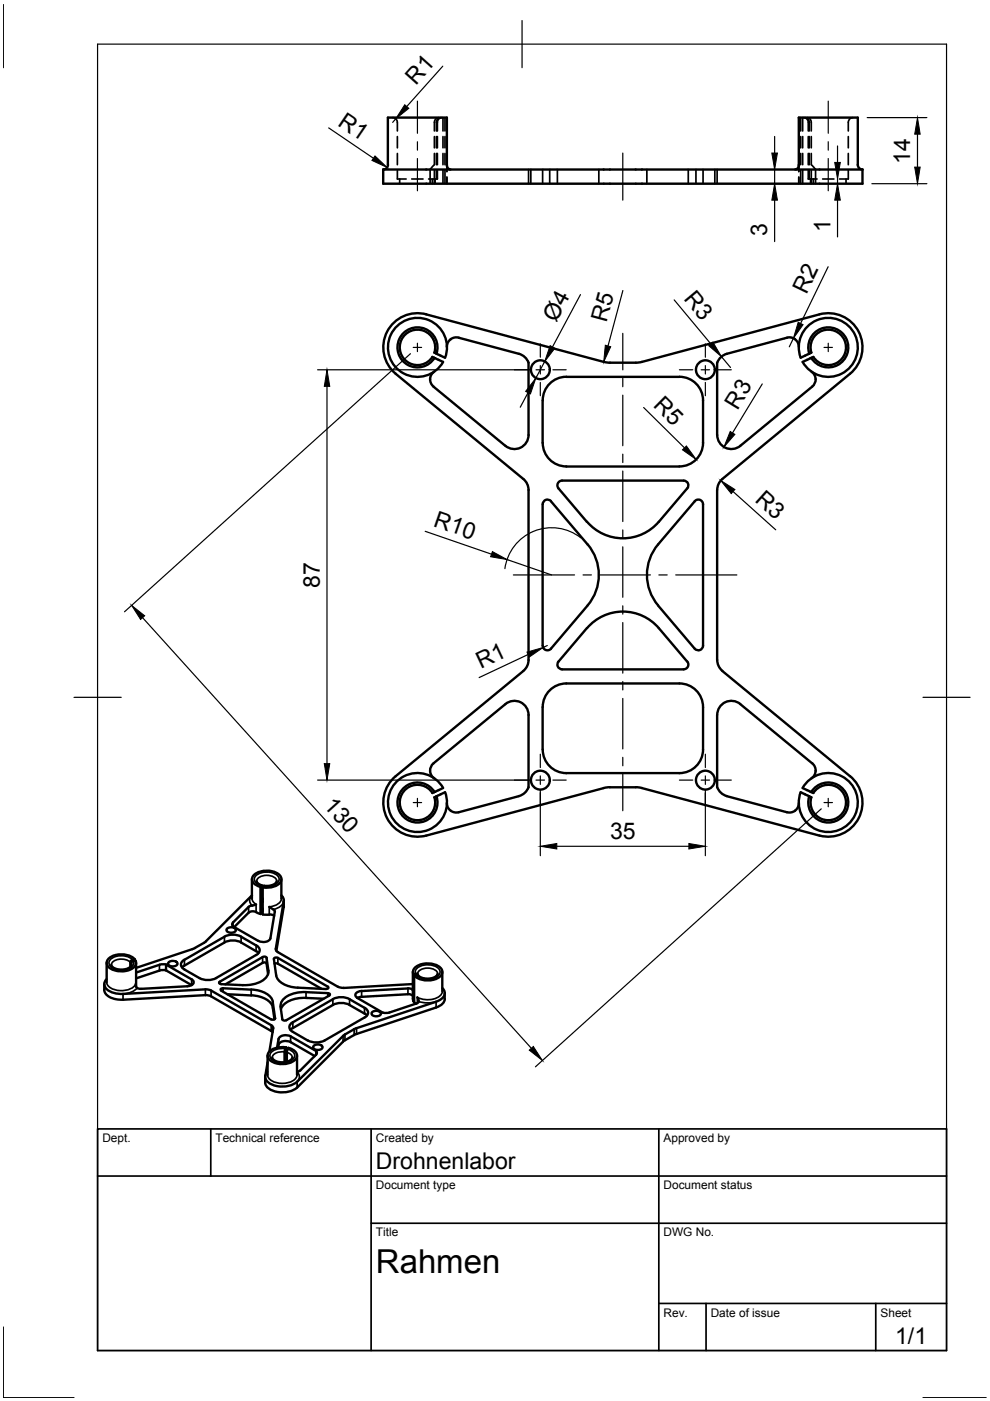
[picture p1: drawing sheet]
<svg xmlns="http://www.w3.org/2000/svg" width="210mm" height="297mm" viewBox="0 0 210 297" stroke-linecap="round" stroke-linejoin="round" font-family="sans-serif">
<!-- layer: Verdeckt -->
<g fill="none" stroke="#000" stroke-width=".36">
<path d="M83.3 24.9a1 1 0 0 1 1 1v1.9M84.3 36.1v1.9h1.8M84.3 29v2.3M84.3 32.5v2.4M84.7 38v.9M87.3 38h2.4M91.7 38v.9M92.1 34.9l-.9 1v3M92.1 38v.9M92.1 29v2.3M92.1 32.5v2.4M92.1 36.1v1.9"/>
<path d="M92.3 38v.9M92.5 29v2.3M92.5 32.5v2.4M92.5 36.1v1.9M92.7 36.1v1.9h-1.8M92.7 29v2.3M92.7 32.5v2.4M93 24.9l-.5 .2-.4 .6v2.1M93.4 24.9l-.5 .2-.3 .4-.1 2.3M93.8 24.9a1 1 0 0 0-1.1 1v1.9M93.9 24.9v2.9M93.9 29v2.3"/>
<path d="M93.9 32.5v2.4M93.9 36.1v2.8M94.3 24.9v2.9M94.3 29v2.3M94.3 32.5v2.4M94.3 36.1v2.8M94.7 35v1.4M94.7 37.5v1.4M112.1 35.9v3M112.6 35.9v3M115 35.9v3M116.6 35.9v3"/>
<path d="M118.2 35.9v3M127 35.9v3M137.1 35.9v3M145.9 35.9v3M147.6 35.9v3M149.1 35.9v3M151.6 35.9v3M152 35.9v3M169.4 35v1.4M169.4 37.5v1.4M169.8 24.9v2.9M169.8 29v2.3"/>
<path d="M169.8 32.5v2.4M169.8 36.1v2.8M170.2 24.9v2.9M170.2 29v2.3M170.2 32.5v2.4M170.2 36.1v2.8M170.4 24.9a1 1 0 0 1 1 1v1.9M170.7 24.9l.5 .2 .3 .4 .1 2.3M171.1 24.9l.5 .2 .4 .6v2.1M171.4 36.1v1.9h1.8M171.4 29v2.3M171.4 32.5v2.4"/>
<path d="M171.6 29v2.3M171.6 32.5v2.4M171.6 36.1v1.9M171.9 38v.9M172 29v2.3M172 32.5v2.4M172 36.1v2.8M172 34.9l.9 1v3M172.5 38v.9M174.4 38h2.4M179.4 38v.9M179.9 36.1v1.9h-1.9"/>
<path d="M179.9 29v2.3M179.9 32.5v2.4M180.9 24.9a1 1 0 0 0-1 1v1.9"/>
</g>
<!-- layer: Sichtbar -->
<g fill="none" stroke="#000" stroke-width=".51">
<path d="M81.2 35.9v3h101.7v-3M81.2 35.9h101.7M94.7 34.9l.2 .7 .6 .3M94.7 35v-10.1h-12.5l.1 10a1.01 1.01 0 0 1-1 1M169.4 34.9l-.2 .7-.6 .3M169.4 35v-10.1h12.5v10a1.01 1.01 0 0 0 1 1M91.7 75.7l.4 .2M92.1 78.8l-.7 .7-.2 .9M92.1 74.8l2.2 1M92.1 74.8a3.8 3.8 0 0 0-4.1-4.9 3.8 3.8 0 0 0-2.7 5.8 3.8 3.8 0 0 0 6.4 0M92.1 75.9l1.8 .8M92.5 75a4.2 4.2 0 0 0-4.5-5.6 4.2 4.2 0 0 0-3.1 6.5 4.2 4.2 0 0 0 7.2 0"/>
<path d="M94.4 75.8a6.3 6.3 0 0 0-6.6-8.4 6.3 6.3 0 0 0-4.5 9.7 6.3 6.3 0 0 0 10.7-.4M95.5 71.9l-.6 .8-.2 .9M95.5 71.9l.7-.3h1.1l12.7 3.4 .9 .4 .7 .7 .5 .8v15.3a3 3 0 0 1-1.8 2.7 3 3 0 0 1-3.1-.4l-15.3-12.5M154.1 75l-1.2 .7-.8 1.2-.1 15.3a3 3 0 0 0 1.8 2.7 3 3 0 0 0 3.2-.4l15.2-12.5M168.6 71.9l.6 .8 .2 .9M168.6 71.9l-1-.4-.7 .1-12.8 3.4M171.6 75a4.2 4.2 0 0 1 4.6-5.6 4.2 4.2 0 0 1 3 6.5 4.2 4.2 0 0 1-7.2 0M172 74.8l-2.2 1a6.3 6.3 0 0 1 6.6-8.3 6.3 6.3 0 0 1 4.4 9.7 6.3 6.3 0 0 1-10.6-.5l1.8-.8M172 74.8a3.8 3.8 0 0 1 4.1-4.9 3.8 3.8 0 0 1 2.7 5.8 3.8 3.8 0 0 1-6.3 0l-.5 .2M172 78.8l.7 .7 .2 .9M91.2 80.4l.3 1 .4 .6M115 84.9v9"/>
<path d="M115.1 84.9a5 5 0 0 1 5-5h23.9a5 5 0 0 1 5.1 5v9a5 5 0 0 1-5 5h-24a5 5 0 0 1-5-5M172.9 80.4l-.1 .7-.6 .9M111 101.6l-27.1-22.4a7.2 7.2 0 0 1-1.8-8.9 7.2 7.2 0 0 1 8.3-3.6l37.9 10.1 6.5 .1 1.3-.2 37.6-10.1a7.2 7.2 0 0 1 8.4 3.7 7.2 7.2 0 0 1-1.9 8.9l-27 22.4a3 3 0 0 0-1.1 2.3l-.1 36a3.1 3.1 0 0 0 1.2 2.3M111 101.6a3 3 0 0 1 1.1 2.3v36a3 3 0 0 1-1.1 2.3M115 106.9v30M115.1 106.9a1.01 1.01 0 0 1 .6-.9 1.01 1.01 0 0 1 1.1 .3l7.8 9.1M119.2 101.9h25.7M119.2 101.9a1.01 1.01 0 0 0-.9 .6 1.01 1.01 0 0 0 .1 1.1l6 7M124.6 115.4a10 10 0 0 1 0 13l-7.8 9.1M139.5 115.4l7.8-9.1a1.01 1.01 0 0 1 1.1-.3 1.01 1.01 0 0 1 .7 .9v30a1.01 1.01 0 0 1-.7 .9 1.01 1.01 0 0 1-1.1-.3M139.5 115.4a10 10 0 0 0 0 13l7.8 9.1M139.7 110.6a10 10 0 0 1-15.2 0"/>
<path d="M144.9 101.9a1.01 1.01 0 0 1 1 .6 1.01 1.01 0 0 1-.2 1.1l-6 7M115.1 136.9a1.01 1.01 0 0 0 .6 .9 1.01 1.01 0 0 0 1.1-.3M124.4 133.2l-6 7a1.01 1.01 0 0 0-.1 1.1 1.01 1.01 0 0 0 .9 .6M139.7 133.2l6 7a1.01 1.01 0 0 1 .2 1.1 1.01 1.01 0 0 1-1 .6M139.7 133.2a10 10 0 0 0-15.2 0M111 142.3l-27.1 22.3M115 149.9v9M115.1 149.9a5 5 0 0 1 5-5h24a5 5 0 0 1 5 5v9a5 5 0 0 1-5 5h-24a5 5 0 0 1-5-5M119.2 141.9h25.7M153.1 142.3l27.1 22.3M91.7 168.1a3.8 3.8 0 0 0-6.4 0 3.8 3.8 0 0 0 2.7 5.8 3.8 3.8 0 0 0 4.1-4.9M92.1 165l-.6-.6-.3-.9a2.06 2.06 0 0 1 .7-1.7l15.3-12.5a2.99 2.99 0 0 1 3.1-.4 2.99 2.99 0 0 1 1.8 2.7v15.3l-.8 1.2-1.3 .7"/>
<path d="M92.1 167.9l-.4 .2M92.1 167.9a4.2 4.2 0 0 0-7.2 0 4.2 4.2 0 0 0 3.1 6.5 4.2 4.2 0 0 0 4.5-5.6M92.5 168.8l-.4 .3M93.9 167.1l-1.8 .8M94 167.1a6.3 6.3 0 0 0-10.7-.4 6.3 6.3 0 0 0 4.5 9.7 6.3 6.3 0 0 0 6.6-8.4M94.3 168l-1.8 .8M94.7 170.3l.2 .8 .6 .8M110 168.8l-12.7 3.4-.8 .1-1-.4M154.1 168.8l12.8 3.4h1l.7-.3M169.4 170.3l-.2 .8-.6 .8M172 167.9l-1.8-.8a6.3 6.3 0 0 1 10.5-.5 6.3 6.3 0 0 1-3.8 9.7 6.3 6.3 0 0 1-7.4-7.4l.3-.9 1.8 .8M172 167.9l.5 .2a3.8 3.8 0 0 1 6.3 0 3.8 3.8 0 0 1-2.7 5.8 3.8 3.8 0 0 1-4.1-4.9l-.4-.2"/>
<path d="M172 167.9a4.2 4.2 0 0 1 7.2 0 4.2 4.2 0 0 1-3 6.5 4.2 4.2 0 0 1-4.6-5.6M172.9 163.4l-.2 .9-.7 .7M172.9 163.4l-.2-1-.5-.6-15.2-12.5a2.98 2.98 0 0 0-3.2-.4 2.98 2.98 0 0 0-1.7 2.7l-.1 15.3 .9 1.2 1.2 .7M180.2 164.6a7.3 7.3 0 0 1 1.9 8.9 7.3 7.3 0 0 1-8.4 3.7l-37.9-10.2-6.5-.1-1.3 .2-37.6 10.1a7.3 7.3 0 0 1-8.3-3.7 7.3 7.3 0 0 1 1.8-8.9M48.1 197a1.25 1.25 0 0 1 1.9 .2 1.16 1.16 0 0 1-2 0zM49.3 196.4l5.5 3.1M49.4 195.6l-.2 .5 .2 .3M52.7 192.3l-3.3 3.3M52.7 193.5l-3 3.1M53.4 189.9l-9.7 9.7-2.4 1.4M53.4 186.4v4.1M53.4 189.9h.1"/>
<path d="M54.3 191.8l-1.6 .5M54.3 193.4l-.8-.2-.8 .3M54.3 193.4l1 .4M54.4 186.8l.2 .5 .9 .4M55.2 188l.3-.3 .2 5.4-.5 .7M55.2 188v5.8M55.3 188a1.99 1.99 0 0 1-1.8-1.8 3.1 3.1 0 0 1 3.4-1.6 2.47 2.47 0 0 1 2.8 1.9 2.6 2.6 0 0 1-2.6 1.7l-1.4-.1M55.6 192.7h.1M55.7 188.2v5.7h1.7l.7 .3M55.7 190.6h-.1M55.7 190.7l-.1 .1M55.7 191.2h-.1"/>
<path d="M57.1 192.3l.9 .5M57.3 199a1.87 1.87 0 0 1-2.5 .5M58 192.8l.3 .5-1 5.7M58.7 186.8l-.2 .4-.5 .3-1.1 .3h-.9l-.3 .4M59.7 186.4v4.1M59.7 189.9a1.32 1.32 0 0 1 .4 1.2l-1.6 10.1 .1 .4 13 7.6M60.2 190.9v1.4l-1.6 9.3M22.1 208.7a2.53 2.53 0 0 0 2.5 3.2l1.5 .1 17.4-1M22.6 207.6a1.46 1.46 0 0 0 .5 2.5l1 .4 2 .2 17.5-.9 .9 .1 13.3 7.7 .1 .4-.8 4.9M22.6 204.2v4M23.6 204.6l.5 .6 1.3 .4 1.6-.2 .5-.3 .4-.5M28.6 203.4a4.3 4.3 0 0 0-5.7 0 1.51 1.51 0 0 0 1.2 2.3 4.1 4.1 0 0 0 4.7-1.1l-.1-.9"/>
<path d="M28.6 203.7v-.3l-.9 .3-.1 1.3M28.8 203.7l-.9 .3-.1 .8M28.9 204.2v5M35.2 205.7l5.4 3.2M35.2 204.5l5.4 3.1M35.2 204.5v1.2M35.2 205.7l-1.4 .1-4.9 1.6M35.2 204.5h-1.4l-4.9 1.7M35.7 204.1a1.25 1.25 0 0 1 1.9 .2 1.16 1.16 0 0 1-2 0zM39.1 205.5l3.2 1.9a3.9 3.9 0 0 0 3.5 0M40.6 207.6a.66 .66 0 0 1 .5 .7 .66 .66 0 0 1-.6 .6l-.8 .2-9.8 .6a.87 .87 0 0 1-1-.4l-.1-.7M41.3 201l-12.4 4.2"/>
<path d="M43.6 211l1.2 .2 13 7.6M46.9 210l10.6 6.1M46.9 208.7l4.6 .2M48.2 210.8l5.1 .3M53.3 209.8l-6-.3-.5 .2 .1 .3M53.3 211a5.3 5.3 0 0 1 4.4 2.2l.2 .5M53.3 209.8a5.3 5.3 0 0 1 4.4 2.1l.2 .5M54.3 200.4l-3.2-1.8a3.8 3.8 0 0 0-3.5 0l-8.5 4.9a1.08 1.08 0 0 0-.7 1 1.08 1.08 0 0 0 .7 1M54.3 201.7l-3.2-1.9a3.8 3.8 0 0 0-3.5 0l-9 5.3M54.3 202.5l-8.5 4.9M54.3 201.7l.5 .4M54.3 200.4a1.08 1.08 0 0 1 .8 1.1 1.08 1.08 0 0 1-.8 1"/>
<path d="M55.7 202.9l-9.1 5.3-.1 .3 .4 .1M55.7 204.2l-7.9 4.5M55.7 204.1h.5l.3 .2M55.7 202.9l.5-.1 .3 .3M56.5 203.1l.4 2.6a2.9 2.9 0 0 1-2.4 2.8l-1.7 .3-1.3 .1M56.5 204.3l.3 2.2M57.8 213.7l.4 2.4M57.8 212.4l.5 3.5M58.3 215.9l-.2 .3-.6-.1M58.9 203.1l10.7 6.2-.1 .3-.4 .1-6-.3a5.3 5.3 0 0 1-4.4-2.1l-.6-4M58.9 204.3l9.2 5.3M58.9 204.3h-.7"/>
<path d="M58.9 203.1l-.5-.1-.3 .3M59.5 213.5l.4 2.6M64.9 210.4l4.6 .2 .3 .1 .2 .2-9.3 5.4-.5 .1-.3-.3M64.9 211.6l3.7 .2M64.9 210.3a6 6 0 0 0-5.1 1.9l-.3 1.3M64.9 211.6a6.1 6.1 0 0 0-5.1 1.8l-.2 .5M70.6 211.8a3.9 3.9 0 0 1 3.5 0M70.6 211.9l-8.5 4.8a1.08 1.08 0 0 0-.8 1.1 1.08 1.08 0 0 0 .8 1l3.2 1.8M71.6 209.2l1.2 .2M74.1 211.9l3.2 1.8M75.1 219.4l-2.4 1.4M75.1 218.2l-2.4 1.4-9.7 9.8a5.3 5.3 0 0 1-6.4-.1l-.4-.8v-.4"/>
<path d="M75.6 218l-.5 .2M75.8 211.6l5.4 3.1M76.7 210.1l-.4 .1a.75 .75 0 0 0-.9 .5 .75 .75 0 0 0 .4 .9M76.7 211.3l-.9 .3M77.3 215.7l-8.5 4.9a3.9 3.9 0 0 1-3.5 0M77.3 214.9l-3.2-1.8a3.8 3.8 0 0 0-3.5 0l-9 5.3M77.3 214.9l.5 .4M77.3 213.7a1.08 1.08 0 0 1 .7 1 1.08 1.08 0 0 1-.7 1M78.8 214.7a1.25 1.25 0 0 1 2 .2 1.16 1.16 0 0 1-2 0zM86.5 209.6l-9.8 .5M86.5 209.6l.8 .1M87.3 209.7l.2 .1"/>
<path d="M87.5 206.1v5.7M87.5 208.6l-14.7 .9M87.5 211.2l-.4-.3-.6-.1-9.8 .5M87.6 211.8l.1 .5M87.7 206.5a1.52 1.52 0 0 1 1.3-2 4.2 4.2 0 0 1 4.6 .9 1.41 1.41 0 0 1-1 2.1 4.4 4.4 0 0 1-4.8-.7M87.8 206.8v5.7l.3 .3M88.3 212.8l-5.7 1.9h-1.4M88.5 211.5l.3 .6a.51 .51 0 0 1-.5 .7M88.5 206.5l.1 .1M88.6 206.8l-.3-.4-.7 .1v5.8l.2-.1M92.5 213.6l-17.4 5.8M92.5 212.4l-16.9 5.6"/>
<path d="M92.8 206.5l-.3 .4-.4 .3-1.3 .3-1.2-.2-1.1-.6-.7 .1M93.8 206.1v4.1M93.8 209.5a1.46 1.46 0 0 1-.4 2.4l-.9 .5M94.3 210.6v1.2M94.3 211.8a2.23 2.23 0 0 1-1.8 1.8M56.7 223.8v4.1M56.7 225.2l-.5 2.9M57.7 224.2l.2 .4 .4 .3 1.3 .3 1.6-.2 .6-.4 .2-.4M59.1 221.5l-.1 .6M59.1 220.3l-.4 1.8M59.1 220.3a1.87 1.87 0 0 1 2.5-.6l5.4 3.1M59.1 221.5a1.87 1.87 0 0 1 2.5-.5l5.1 2.9"/>
<path d="M60.7 222.1a4 4 0 0 0-3.8 1.2 1.46 1.46 0 0 0 1.2 2 4.3 4.3 0 0 0 4.6-.8 1.36 1.36 0 0 0-.9-2.1l-.6-.2-.3 .3-.1 2.6M60.7 225.1v-3l-.3 .7-.1 2.4M63 223.8v4.1M63.7 226.9l-.7 .3M66.5 221.8a1.25 1.25 0 0 1 1.9 .2 1.16 1.16 0 0 1-2 0zM67 222.8v.8M67 222.8l.2 .6-.2 .2-3.3 3.3M72.7 220.9l-9.7 9.7a5.2 5.2 0 0 1-6.4-.2l-.4-.9v-1.2"/>
<circle cx="114.6" cy="78.4" r="2"/>
<circle cx="149.6" cy="78.4" r="2"/>
<circle cx="114.6" cy="165.4" r="2"/>
<circle cx="149.6" cy="165.4" r="2"/>
</g>
<!-- layer: Sichtbar schmal -->
<g fill="none" stroke="#000" stroke-width=".36">
<path d="M47.6 198.6v1.2M49.4 195.6v.8M51.1 198.6v1.2M52.7 192.3v1.2M53.4 189.9a1.37 1.37 0 0 0 .1 2.1M53.4 190.5a1.55 1.55 0 0 0 .9 1.3M54.3 191.8v1.6M54.4 186.8a1.88 1.88 0 0 1 2.2-1.2 1.88 1.88 0 0 1 2.1 1.2M55.4 187.8a1.64 1.64 0 0 1-1.5-1.6 2.91 2.91 0 0 1 3.6-1.2 1.89 1.89 0 0 1 1.7 1.5 2.4 2.4 0 0 1-2.6 1.4h-.7M59.7 190.5a2.46 2.46 0 0 1-2.6 1.8v1.6M60.1 192.3l.1-1.2a2.63 2.63 0 0 1-2.2 1.7M22.6 208.2a2.26 2.26 0 0 0 2.2 1.8 3.6 3.6 0 0 0 4-1.4"/>
<path d="M27.6 204a2.91 2.91 0 0 0-3.9 .2l-.1 .4M27.8 204.3l.1 .3M28.1 203.5a3.7 3.7 0 0 0-4.8 0 1.12 1.12 0 0 0 .7 1.8 3.5 3.5 0 0 0 4.3-.8v-.7M28.8 208.6v.4M29.1 209.5a4.1 4.1 0 0 1-3 1.2v1.3M33.8 204.6v1.2M39.1 203.5v1.2M40.6 207.6v1.3M43.5 209.8v1.2M44.8 210v1.2M46.6 208.2v.4M47.3 209.5v.7"/>
<path d="M53.3 209.8v1.3M54.3 200.4v1.3M55.7 202.9v1.3M56.5 203.1v1.2M56.9 205.8v.4M57.5 217.4v1.2M57.8 212.4v1.3M58.3 215.9h.1M58.5 201.2v.1M58.9 203.1v1.2M61.6 219.7v1.3M62.1 216.7v1.3"/>
<path d="M64.9 210.4v1.2M69.5 209.2v.4M69.5 210.6v.6M70.6 211.9v1.2M72.7 219.6v1.3M73.1 219.3v1.3M74.1 211.9v1.2M75.1 218.2v1.2M75.6 218v1.2M76.7 210.1v1.2M77.3 213.7v1.2M86.5 209.6v1.2"/>
<path d="M87.5 209.5l-.2 .2M88.1 206.4a1.28 1.28 0 0 1 1.2-1.6 3.7 3.7 0 0 1 3.9 .8 1.17 1.17 0 0 1-.9 1.7 3.9 3.9 0 0 1-4-.6M88.5 211.5v1.2M88.5 206.5a1.88 1.88 0 0 1 2.2-1.2 1.88 1.88 0 0 1 2.1 1.2M88.8 212.3l1.8 .3 1.9-.2M92.5 212.4v1.2M93.8 210.2a2.74 2.74 0 0 1-3.1 1.8l-1.2-.2-1-.3M56.7 227.2l-.5 .9M56.7 227.9a2.39 2.39 0 0 0 2.4 1.8 3.7 3.7 0 0 0 3.8-1.4l.1-.4M59.1 220.3v1.2M60.3 223a2.53 2.53 0 0 0-2.5 .9l-.1 .3M60.5 222.3a3.2 3.2 0 0 0-3.2 1.1 1.22 1.22 0 0 0 1 1.6 3.8 3.8 0 0 0 4-.6 1.12 1.12 0 0 0-.7-1.7l-.6-.3"/>
<path d="M60.8 223.1l.4 .2a1.14 1.14 0 0 1 .8 .9M63 227.2a1.37 1.37 0 0 1 0 2.1v1.3"/>
</g>
<!-- layer: TitleBlock -->
<path d="M20.7 239.4h180v46.9h-180zM44.7 239.4v9.9M78.7 239.4v46.9M139.7 239.4v46.9M20.7 249.3h180M78.7 259.4h122M139.7 276.4h61M149.7 276.4v9.9M185.7 276.4v9.9" fill="none" stroke="#000" stroke-width=".36"/>
<!-- layer: Dimensions -->
<g fill="none" stroke="#000" stroke-width=".25">
<path d="M93.9 14l-7.7 8.6M69.7 27.1l9.5 6.4M83.9 25.2l-.6 .8M164.2 28.9v3.5M164.2 35.9v3M177.6 30.9v3.5M177.6 37.9v1M183.9 24.9h12.6M184.9 38.9h11.6M194.5 28.4v7M164.2 42.4v8.8M175.6 56.6l-5.9 12"/>
<path d="M177.6 42.4v7.8M67.3 78.4h45.3M87 75l-60.6 54.7M115.5 76.6l-1.9 3.6M123.1 62.5l-6 11.1M132.1 61.6l-3.2 11.8M142.9 63.6l7.8 9.3M153 75.6l1.9 2.3M166.3 71.8a2 2 0 0 1 2.3 .1M168.2 71.7l-.8 1.8M69.3 81.9v80M112 83.2l-1.7 3.1"/>
<path d="M136.5 86.4l8.6 8.6M161.6 81.4l-6.3 10.4M90.2 112.6l14 4.9M107.5 118.6l9.5 3.3M123.1 114a10 10 0 0 0-16 6.6M155.4 104.2l9.1 8.1M30.2 131l82.5 91.3M112 138.8l-10.4 4.9M116 136.9l-.8 .4M67.3 165.4h45.3M114.6 167.4v14M118.1 179.4h28"/>
<path d="M149.5 167.4v14M174.1 171.5l-60.6 54.7"/>
</g>
<g fill="#000" stroke="#000" stroke-width=".21">
<path d="M79.5 33.1l2.6 2.4-3.2-1.5zM85.8 22.2l.9 .8-2.8 2.2zM163.6 32.4h1.2l-.6 3.5zM177 34.4h1.2l-.6 3.5zM193.9 35.4h1.2l-.6 3.5zM194.5 24.9l.6 3.5h-1.2zM164.2 38.9l.6 3.5h-1.2zM177.6 38.9l.6 3.5h-1.2zM116.6 73.3l1.1 .5-2.2 2.8zM128.3 73.2l1.2 .3-1.5 3.2zM150.3 73.3l.9-.8 1.8 3.1zM169.2 68.3l1.1 .5-2.1 2.9z"/>
<path d="M69.3 78.4l.6 3.5h-1.1zM113.6 80.2l-1.1 3.3-1.1-.5zM144.7 95.4l.8-.8 2.1 2.8zM154.8 91.5l1 .6-2.3 2.7zM104.4 116.9l3.1 1.7-3.5-.6zM152.8 101.9l3 1.9-.8 .8zM27.9 128.4l2.8 2.2-.9 .7zM111.7 138.3l3.5-1-3 2zM68.8 161.9h1.1l-.6 3.5zM114.6 179.4l3.5-.6v1.2zM146.1 178.8l3.4 .6-3.4 .6zM112.2 222.7l.9-.8 1.9 3z"/>
</g>
<!-- layer: Center Lines -->
<g fill="none" stroke="#000" stroke-width=".25">
<path d="M88.5 21.4v6.9M88.5 30.1v1.7M88.5 33.6v6.8M132 32.4v10M175.6 21.4v6.9M175.6 30.1v1.7M175.6 33.6v6.8M87.6 73.7h1.8M88.5 72.8v1.7M109.1 78.4h2.8M113.7 78.4h1.8M114.6 72.9v2.8"/>
<path d="M114.6 77.5v1.8M117.2 78.4h2.8M132 70.7v7.7M144 78.4h2.9M148.7 78.4h1.7M149.5 72.9v2.8M149.5 77.5v1.8M152.2 78.4h2.9M174.7 73.7h1.8M175.6 72.8v1.7M114.6 81.1v2.8M132 80.2v1.8"/>
<path d="M132 83.8v10.7M132 96.3v1.8M132 99.9v10.7M149.5 81.1v2.8M132 112.4v1.8M132 115.9v10.7M108.8 121.9h13M123.6 121.9h1.8M127.2 121.9h10.7M132 128.4v1.8M132 132v10.7M139.7 121.9h1.8"/>
<path d="M143.3 121.9h12.9M114.6 159.9v2.8M132 144.5v1.8M132 148.1v10.7M149.5 159.9v2.8M87.6 170.2h1.8M88.5 169.3v1.7M109.1 165.4h2.8M113.7 165.4h1.8M114.6 164.5v1.8M114.6 168.1v2.8M117.2 165.4h2.8"/>
<path d="M132 160.6v1.8M132 164.1v7.8M144 165.4h2.9M148.7 165.4h1.7M149.5 164.5v1.8M149.5 168.1v2.8M152.2 165.4h2.9M174.7 170.2h1.8M175.6 169.3v1.7"/>
</g>
<!-- layer: Border -->
<path d="M.7 1v13.4M20.7 9.4h180v276.9h-180zM110.7 4.4v10M15.7 147.8h10M195.7 147.8h10M.7 281.3v15h15M195.7 296.3h13.4" fill="none" stroke="#000" stroke-width=".25"/>
<text font-size="7" x="79.7" y="269.9">Rahmen</text>
<g font-size="4.9">
<text x="88.2" y="18.1" transform="rotate(-48 88.2 18.1)">R1</text>
<text x="71.4" y="26.5" transform="rotate(34 71.4 26.5)">R1</text>
<text x="193" y="34.8" transform="rotate(-90 193 34.8)">14</text>
<text x="162.7" y="50" transform="rotate(-90 162.7 50)">3</text>
<text x="176.1" y="49.3" transform="rotate(-90 176.1 49.3)">1</text>
<text x="144.9" y="63.5" transform="rotate(50 144.9 63.5)">R3</text>
<text x="171" y="62.6" transform="rotate(-64 171 62.6)">R2</text>
<text x="117.9" y="68.5" transform="rotate(-62 117.9 68.5)">Ø4</text>
<text x="128.6" y="68.5" transform="rotate(-75 128.6 68.5)">R5</text>
<text x="138.4" y="86.1" transform="rotate(45 138.4 86.1)">R5</text>
<text x="156.4" y="87" transform="rotate(-59 156.4 87)">R3</text>
<text x="159.9" y="106.1" transform="rotate(42 159.9 106.1)">R3</text>
<text x="91.7" y="111.5" transform="rotate(19 91.7 111.5)">R10</text>
<text x="67.8" y="124.6" transform="rotate(-90 67.8 124.6)">87</text>
<text x="102" y="141.8" transform="rotate(-25 102 141.8)">R1</text>
<text x="68.4" y="171" transform="rotate(48 68.4 171)">130</text>
<text x="129.3" y="177.9">35</text>
<text x="79.7" y="247.8">Drohnenlabor</text>
<text x="189.8" y="285">1/1</text>
</g>
<g font-size="2.5">
<text x="21.7" y="242.1">Dept.</text>
<text x="45.7" y="242.1">Technical reference</text>
<text x="79.7" y="242.1">Created by</text>
<text x="140.7" y="242.1">Approved by</text>
<text x="79.7" y="252.1">Document type</text>
<text x="140.7" y="252.1">Document status</text>
<text x="79.7" y="262.1">Title</text>
<text x="140.7" y="262.1">DWG No.</text>
<text x="140.7" y="279.1">Rev.</text>
<text x="150.7" y="279.1">Date of issue</text>
<text x="186.7" y="279.1">Sheet</text>
</g>
</svg>
